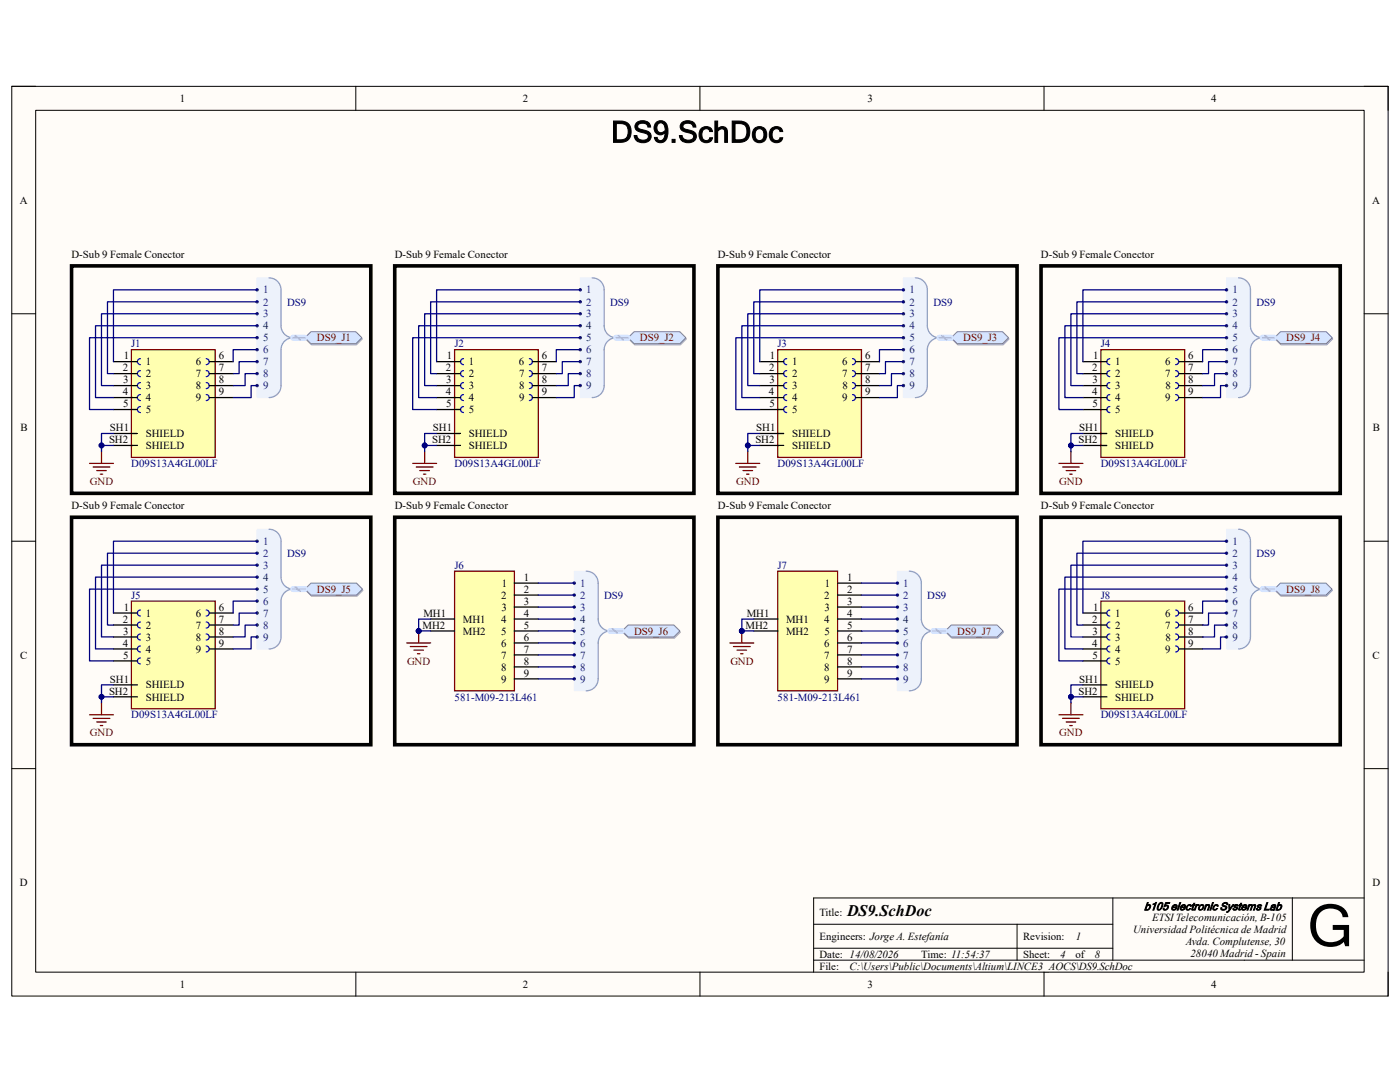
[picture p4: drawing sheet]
<svg xmlns="http://www.w3.org/2000/svg" width="279mm" height="216mm" viewBox="0 0 279 216" stroke-linecap="round" stroke-linejoin="round" font-family="sans-serif">
<path d="M2.3 17.2h274.7v181.6h-274.7z" fill-rule="evenodd" fill="#fffcf8"/>
<path d="M2.3 17.2h274.7v181.6h-274.7z" fill="none" stroke="#000" stroke-width=".2"/>
<path d="M7.1 22h265.1v172h-265.1z" fill-rule="evenodd" fill="#fffcf8"/>
<g fill="none" stroke="#000" stroke-width=".2">
<path d="M2.3 17.2h4.8M71 17.2v4.8M139.7 17.2v4.8M208.4 17.2v4.8M272.2 17.2h4.8v4.8M7.1 22h265.1v172h-265.1zM2.3 62.6h4.8M272.2 62.6h4.8M2.3 108h4.8M272.2 108h4.8M2.3 153.4h4.8M272.2 153.4h4.8"/>
<path d="M222.1 179.2v12.4M257.9 179.2v12.4M272.2 179.2h-109.8v14.8M71 194v4.8M139.7 194v4.8M162.4 184.4h59.7M162.4 191.6h109.8M162.4 189.2h59.7M203 184.4v7.2M208.4 194v4.8M277 194v4.8"/>
</g>
<path d="M26.2 69.8h16.7v21.5h-16.7z" fill-rule="evenodd" fill="#ffffb0"/>
<path d="M26.2 69.8h16.7v21.5h-16.7zM17.9 92.5h4.7M18.6 93.2h3.3M19.3 93.9h1.9M20 94.6h.5M20.3 90.1v2.4" fill="none" stroke="#800000" stroke-width=".25"/>
<path d="M28 78.7a.6 .6 0 0 0-.6 .6 .6 .6 0 0 0 .6 .6M28 76.3a.6 .6 0 0 0-.6 .6 .6 .6 0 0 0 .6 .6M28 74a.6 .6 0 0 0-.6 .6 .6 .6 0 0 0 .6 .5M28 71.6a.6 .6 0 0 0-.6 .6 .6 .6 0 0 0 .6 .6M41.2 71.6a.6 .6 0 0 1 .6 .6 .6 .6 0 0 1-.6 .6M41.2 74a.6 .6 0 0 1 .6 .6 .6 .6 0 0 1-.6 .5M41.2 76.3a.6 .6 0 0 1 .6 .6 .6 .6 0 0 1-.6 .6M41.2 78.7a.6 .6 0 0 1 .6 .6 .6 .6 0 0 1-.6 .6M28 81.1a.6 .6 0 0 0-.6 .6 .6 .6 0 0 0 .6 .6" fill="none" stroke="#00f" stroke-width=".25"/>
<path d="M22.6 72.2h4.8M22.6 74.6h4.8M22.6 76.9h4.8M22.6 79.3h4.8M41.8 72.2h4.7M41.8 74.6h4.7M41.8 76.9h4.7M41.8 79.3h4.7M22.6 81.7h4.8M22.6 86.5h4.8M22.6 88.9h4.8" fill="none" stroke="#000" stroke-width=".25"/>
<path d="M51.3 55.4h2.4l1.2 .3 .9 .9 .3 1.2v7.8l.6 1 1.2 .8-1.2 .8-.6 1v7.7l-.3 1.2-.9 .9-1.2 .3h-2.4z" fill-rule="evenodd" fill="#edf2fb"/>
<path d="M51.3 55.4h2.4l1.2 .3 .9 .9 .3 1.2v7.8l.6 1 1.2 .8-1.2 .8-.6 1v7.7l-.3 1.2-.9 .9-1.2 .3h-2.4z" fill="none" stroke="#edf2fb" stroke-width=".2"/>
<path d="M53.7 55.4a2.39 2.39 0 0 1 2.4 2.4v7.2a2.39 2.39 0 0 0 2.4 2.4 2.39 2.39 0 0 0-2.4 2.4v7.1a2.39 2.39 0 0 1-2.4 2.4" fill="none" stroke="#8f9ec9" stroke-width=".25"/>
<circle cx="51.3" cy="57.8" r=".24" fill="#003a70"/>
<circle cx="51.3" cy="57.8" r=".24" fill="none" stroke="#003a70" stroke-width=".2"/>
<circle cx="51.3" cy="60.2" r=".24" fill="#003a70"/>
<circle cx="51.3" cy="60.2" r=".24" fill="none" stroke="#003a70" stroke-width=".2"/>
<circle cx="51.3" cy="62.6" r=".24" fill="#003a70"/>
<circle cx="51.3" cy="62.6" r=".24" fill="none" stroke="#003a70" stroke-width=".2"/>
<circle cx="51.3" cy="65" r=".24" fill="#003a70"/>
<circle cx="51.3" cy="65" r=".24" fill="none" stroke="#003a70" stroke-width=".2"/>
<circle cx="51.3" cy="67.4" r=".24" fill="#003a70"/>
<circle cx="51.3" cy="67.4" r=".24" fill="none" stroke="#003a70" stroke-width=".2"/>
<circle cx="51.3" cy="69.8" r=".24" fill="#003a70"/>
<circle cx="51.3" cy="69.8" r=".24" fill="none" stroke="#003a70" stroke-width=".2"/>
<circle cx="51.3" cy="72.2" r=".24" fill="#003a70"/>
<circle cx="51.3" cy="72.2" r=".24" fill="none" stroke="#003a70" stroke-width=".2"/>
<circle cx="51.3" cy="74.5" r=".24" fill="#003a70"/>
<circle cx="51.3" cy="74.5" r=".24" fill="none" stroke="#003a70" stroke-width=".2"/>
<circle cx="51.3" cy="76.9" r=".24" fill="#003a70"/>
<circle cx="51.3" cy="76.9" r=".24" fill="none" stroke="#003a70" stroke-width=".2"/>
<path d="M61 67.6l1.2-1.2h8.9l1.2 1.2-1.2 1.2h-8.9z" fill-rule="evenodd" fill="#bac0ca"/>
<path d="M61 67.6l1.2-1.2h8.9l1.2 1.2-1.2 1.2h-8.9z" fill="none" stroke="#a6acb6" stroke-width=".2"/>
<path d="M60.9 67.4l1.2-1.2h8.9l1.2 1.2-1.2 1.2h-8.9z" fill-rule="evenodd" fill="#d5e4ff"/>
<path d="M60.9 67.4l1.2-1.2h8.9l1.2 1.2-1.2 1.2h-8.9z" fill="none" stroke="#71809b" stroke-width=".2"/>
<path d="M14.3 53.1h59.7v45.3h-59.7z" fill="none" stroke="#000" stroke-width=".72"/>
<path d="M90.7 69.8h16.7v21.5h-16.7z" fill-rule="evenodd" fill="#ffffb0"/>
<path d="M90.7 69.8h16.7v21.5h-16.7zM82.4 92.5h4.7M83.1 93.2h3.3M83.8 93.9h1.9M84.5 94.6h.5M84.7 90.1v2.4" fill="none" stroke="#800000" stroke-width=".25"/>
<path d="M92.5 78.7a.6 .6 0 0 0-.6 .6 .6 .6 0 0 0 .6 .6M92.5 76.3a.6 .6 0 0 0-.6 .6 .6 .6 0 0 0 .6 .6M92.5 74a.6 .6 0 0 0-.6 .6 .6 .6 0 0 0 .6 .6M92.5 71.6a.6 .6 0 0 0-.6 .6 .6 .6 0 0 0 .6 .6M105.6 71.6a.6 .6 0 0 1 .6 .6 .6 .6 0 0 1-.6 .6M105.6 74a.6 .6 0 0 1 .6 .6 .6 .6 0 0 1-.6 .6M105.6 76.3a.6 .6 0 0 1 .6 .6 .6 .6 0 0 1-.6 .6M105.6 78.7a.6 .6 0 0 1 .6 .6 .6 .6 0 0 1-.6 .6M92.5 81.1a.6 .6 0 0 0-.6 .6 .6 .6 0 0 0 .6 .6" fill="none" stroke="#00f" stroke-width=".25"/>
<path d="M87.1 72.2h4.8M87.1 74.6h4.8M87.1 76.9h4.8M87.1 79.3h4.8M106.2 72.2h4.8M106.2 74.6h4.8M106.2 76.9h4.8M106.2 79.3h4.8M87.1 81.7h4.8M87.1 86.5h4.8M87.1 88.9h4.8" fill="none" stroke="#000" stroke-width=".25"/>
<path d="M115.8 55.4h2.4l1.2 .3 .9 .9 .3 1.2v7.8l.6 1 1.2 .8-1.2 .8-.6 1v7.7l-.3 1.2-.9 .9-1.2 .3h-2.4z" fill-rule="evenodd" fill="#edf2fb"/>
<path d="M115.8 55.4h2.4l1.2 .3 .9 .9 .3 1.2v7.8l.6 1 1.2 .8-1.2 .8-.6 1v7.7l-.3 1.2-.9 .9-1.2 .3h-2.4z" fill="none" stroke="#edf2fb" stroke-width=".2"/>
<path d="M118.2 55.4a2.39 2.39 0 0 1 2.4 2.4v7.2a2.39 2.39 0 0 0 2.4 2.4 2.39 2.39 0 0 0-2.4 2.4v7.1a2.39 2.39 0 0 1-2.4 2.4" fill="none" stroke="#8f9ec9" stroke-width=".25"/>
<circle cx="115.8" cy="57.8" r=".24" fill="#003a70"/>
<circle cx="115.8" cy="57.8" r=".24" fill="none" stroke="#003a70" stroke-width=".2"/>
<circle cx="115.8" cy="60.2" r=".24" fill="#003a70"/>
<circle cx="115.8" cy="60.2" r=".24" fill="none" stroke="#003a70" stroke-width=".2"/>
<circle cx="115.8" cy="62.6" r=".24" fill="#003a70"/>
<circle cx="115.8" cy="62.6" r=".24" fill="none" stroke="#003a70" stroke-width=".2"/>
<circle cx="115.8" cy="65" r=".24" fill="#003a70"/>
<circle cx="115.8" cy="65" r=".24" fill="none" stroke="#003a70" stroke-width=".2"/>
<circle cx="115.8" cy="67.4" r=".24" fill="#003a70"/>
<circle cx="115.8" cy="67.4" r=".24" fill="none" stroke="#003a70" stroke-width=".2"/>
<circle cx="115.8" cy="69.8" r=".24" fill="#003a70"/>
<circle cx="115.8" cy="69.8" r=".24" fill="none" stroke="#003a70" stroke-width=".2"/>
<circle cx="115.8" cy="72.2" r=".24" fill="#003a70"/>
<circle cx="115.8" cy="72.2" r=".24" fill="none" stroke="#003a70" stroke-width=".2"/>
<circle cx="115.8" cy="74.6" r=".24" fill="#003a70"/>
<circle cx="115.8" cy="74.6" r=".24" fill="none" stroke="#003a70" stroke-width=".2"/>
<circle cx="115.8" cy="76.9" r=".24" fill="#003a70"/>
<circle cx="115.8" cy="76.9" r=".24" fill="none" stroke="#003a70" stroke-width=".2"/>
<path d="M126.7 66.4h9.1l1.2 1.2-1.2 1.2h-9.1l-1.2-1.2z" fill-rule="evenodd" fill="#bac0ca"/>
<path d="M126.7 66.4h9.1l1.2 1.2-1.2 1.2h-9.1l-1.2-1.2z" fill="none" stroke="#a6acb6" stroke-width=".2"/>
<path d="M126.5 66.2h9.2l1.2 1.2-1.2 1.2h-9.2l-1.2-1.2z" fill-rule="evenodd" fill="#d5e4ff"/>
<path d="M126.5 66.2h9.2l1.2 1.2-1.2 1.2h-9.2l-1.2-1.2z" fill="none" stroke="#71809b" stroke-width=".2"/>
<path d="M78.8 53.1h59.7v45.3h-59.7z" fill="none" stroke="#000" stroke-width=".72"/>
<path d="M155.2 69.8h16.7v21.5h-16.7z" fill-rule="evenodd" fill="#ffffb0"/>
<path d="M155.2 69.8h16.7v21.5h-16.7zM146.8 92.5h4.8M147.6 93.2h3.3M148.3 93.9h1.9M149 94.6h.5M149.2 90.1v2.4" fill="none" stroke="#800000" stroke-width=".25"/>
<path d="M157 78.7a.6 .6 0 0 0-.6 .6 .6 .6 0 0 0 .6 .6M157 76.3a.6 .6 0 0 0-.6 .6 .6 .6 0 0 0 .6 .6M157 74a.6 .6 0 0 0-.6 .6 .6 .6 0 0 0 .6 .6M157 71.6a.6 .6 0 0 0-.6 .6 .6 .6 0 0 0 .6 .6M170.1 71.6a.6 .6 0 0 1 .6 .6 .6 .6 0 0 1-.6 .6M170.1 74a.6 .6 0 0 1 .6 .6 .6 .6 0 0 1-.6 .6M170.1 76.3a.6 .6 0 0 1 .6 .6 .6 .6 0 0 1-.6 .6M170.1 78.7a.6 .6 0 0 1 .6 .6 .6 .6 0 0 1-.6 .6M157 81.1a.6 .6 0 0 0-.6 .6 .6 .6 0 0 0 .6 .6" fill="none" stroke="#00f" stroke-width=".25"/>
<path d="M151.6 72.2h4.8M151.6 74.6h4.8M151.6 76.9h4.8M151.6 79.3h4.8M170.7 72.2h4.8M170.7 74.6h4.8M170.7 76.9h4.8M170.7 79.3h4.8M151.6 81.7h4.8M151.6 86.5h4.8M151.6 88.9h4.8" fill="none" stroke="#000" stroke-width=".25"/>
<path d="M180.3 55.4h2.4l1.2 .3 .9 .9 .3 1.2v7.8l.6 1 1.2 .8-1.2 .8-.6 1v7.7l-.3 1.2-.9 .9-1.2 .3h-2.4z" fill-rule="evenodd" fill="#edf2fb"/>
<path d="M180.3 55.4h2.4l1.2 .3 .9 .9 .3 1.2v7.8l.6 1 1.2 .8-1.2 .8-.6 1v7.7l-.3 1.2-.9 .9-1.2 .3h-2.4z" fill="none" stroke="#edf2fb" stroke-width=".2"/>
<path d="M182.7 55.4a2.39 2.39 0 0 1 2.4 2.4v7.2a2.39 2.39 0 0 0 2.4 2.4 2.38 2.38 0 0 0-2.4 2.4v7.1a2.39 2.39 0 0 1-2.4 2.4" fill="none" stroke="#8f9ec9" stroke-width=".25"/>
<circle cx="180.3" cy="57.8" r=".24" fill="#003a70"/>
<circle cx="180.3" cy="57.8" r=".24" fill="none" stroke="#003a70" stroke-width=".2"/>
<circle cx="180.3" cy="60.2" r=".24" fill="#003a70"/>
<circle cx="180.3" cy="60.2" r=".24" fill="none" stroke="#003a70" stroke-width=".2"/>
<circle cx="180.3" cy="62.6" r=".24" fill="#003a70"/>
<circle cx="180.3" cy="62.6" r=".24" fill="none" stroke="#003a70" stroke-width=".2"/>
<circle cx="180.3" cy="65" r=".24" fill="#003a70"/>
<circle cx="180.3" cy="65" r=".24" fill="none" stroke="#003a70" stroke-width=".2"/>
<circle cx="180.3" cy="67.4" r=".24" fill="#003a70"/>
<circle cx="180.3" cy="67.4" r=".24" fill="none" stroke="#003a70" stroke-width=".2"/>
<circle cx="180.3" cy="69.8" r=".24" fill="#003a70"/>
<circle cx="180.3" cy="69.8" r=".24" fill="none" stroke="#003a70" stroke-width=".2"/>
<circle cx="180.3" cy="72.2" r=".24" fill="#003a70"/>
<circle cx="180.3" cy="72.2" r=".24" fill="none" stroke="#003a70" stroke-width=".2"/>
<circle cx="180.3" cy="74.6" r=".24" fill="#003a70"/>
<circle cx="180.3" cy="74.6" r=".24" fill="none" stroke="#003a70" stroke-width=".2"/>
<circle cx="180.3" cy="76.9" r=".24" fill="#003a70"/>
<circle cx="180.3" cy="76.9" r=".24" fill="none" stroke="#003a70" stroke-width=".2"/>
<path d="M191.2 66.4h9l1.2 1.2-1.2 1.2h-9l-1.2-1.2z" fill-rule="evenodd" fill="#bac0ca"/>
<path d="M191.2 66.4h9l1.2 1.2-1.2 1.2h-9l-1.2-1.2z" fill="none" stroke="#a6acb6" stroke-width=".2"/>
<path d="M191 66.2h9.1l1.2 1.2-1.2 1.2h-9.1l-1.2-1.2z" fill-rule="evenodd" fill="#d5e4ff"/>
<path d="M191 66.2h9.1l1.2 1.2-1.2 1.2h-9.1l-1.2-1.2z" fill="none" stroke="#71809b" stroke-width=".2"/>
<path d="M143.3 53.1h59.7v45.3h-59.7z" fill="none" stroke="#000" stroke-width=".72"/>
<path d="M219.7 69.8h16.7v21.5h-16.7z" fill-rule="evenodd" fill="#ffffb0"/>
<path d="M219.7 69.8h16.7v21.5h-16.7zM211.3 92.5h4.8M212.1 93.2h3.3M212.8 93.9h1.9M213.5 94.6h.5M213.7 90.1v2.4" fill="none" stroke="#800000" stroke-width=".25"/>
<path d="M221.5 78.7a.59 .59 0 0 0-.6 .6 .59 .59 0 0 0 .6 .6M221.5 76.3a.6 .6 0 0 0-.6 .6 .6 .6 0 0 0 .6 .6M221.5 74a.6 .6 0 0 0-.6 .6 .6 .6 0 0 0 .6 .6M221.5 71.6a.59 .59 0 0 0-.6 .6 .59 .59 0 0 0 .6 .6M234.6 71.6a.6 .6 0 0 1 .6 .6 .6 .6 0 0 1-.6 .6M234.6 74a.6 .6 0 0 1 .6 .6 .6 .6 0 0 1-.6 .6M234.6 76.4a.6 .6 0 0 1 .6 .5 .6 .6 0 0 1-.6 .6M234.6 78.7a.6 .6 0 0 1 .6 .6 .6 .6 0 0 1-.6 .6M221.5 81.1a.6 .6 0 0 0-.6 .6 .6 .6 0 0 0 .6 .6" fill="none" stroke="#00f" stroke-width=".25"/>
<path d="M216.1 72.2h4.8M216.1 74.6h4.8M216.1 76.9h4.8M216.1 79.3h4.8M235.2 72.2h4.8M235.2 74.6h4.8M235.2 76.9h4.8M235.2 79.3h4.8M216.1 81.7h4.8M216.1 86.5h4.8M216.1 88.9h4.8" fill="none" stroke="#000" stroke-width=".25"/>
<path d="M244.8 55.4h2.4l1.2 .3 .9 .9 .3 1.2v7.8l.6 1 1.2 .8-1.2 .8-.6 1v7.7l-.3 1.2-.9 .9-1.2 .3h-2.4z" fill-rule="evenodd" fill="#edf2fb"/>
<path d="M244.8 55.4h2.4l1.2 .3 .9 .9 .3 1.2v7.8l.6 1 1.2 .8-1.2 .8-.6 1v7.7l-.3 1.2-.9 .9-1.2 .3h-2.4z" fill="none" stroke="#edf2fb" stroke-width=".2"/>
<path d="M247.2 55.4a2.39 2.39 0 0 1 2.4 2.4v7.2a2.39 2.39 0 0 0 2.3 2.4 2.39 2.39 0 0 0-2.3 2.4v7.1a2.39 2.39 0 0 1-2.4 2.4" fill="none" stroke="#8f9ec9" stroke-width=".25"/>
<circle cx="244.8" cy="57.8" r=".24" fill="#003a70"/>
<circle cx="244.8" cy="57.8" r=".24" fill="none" stroke="#003a70" stroke-width=".2"/>
<circle cx="244.8" cy="60.2" r=".24" fill="#003a70"/>
<circle cx="244.8" cy="60.2" r=".24" fill="none" stroke="#003a70" stroke-width=".2"/>
<circle cx="244.8" cy="62.6" r=".24" fill="#003a70"/>
<circle cx="244.8" cy="62.6" r=".24" fill="none" stroke="#003a70" stroke-width=".2"/>
<circle cx="244.8" cy="65" r=".24" fill="#003a70"/>
<circle cx="244.8" cy="65" r=".24" fill="none" stroke="#003a70" stroke-width=".2"/>
<circle cx="244.8" cy="67.4" r=".24" fill="#003a70"/>
<circle cx="244.8" cy="67.4" r=".24" fill="none" stroke="#003a70" stroke-width=".2"/>
<circle cx="244.8" cy="69.8" r=".24" fill="#003a70"/>
<circle cx="244.8" cy="69.8" r=".24" fill="none" stroke="#003a70" stroke-width=".2"/>
<circle cx="244.8" cy="72.2" r=".24" fill="#003a70"/>
<circle cx="244.8" cy="72.2" r=".24" fill="none" stroke="#003a70" stroke-width=".2"/>
<circle cx="244.8" cy="74.6" r=".24" fill="#003a70"/>
<circle cx="244.8" cy="74.6" r=".24" fill="none" stroke="#003a70" stroke-width=".2"/>
<circle cx="244.8" cy="76.9" r=".24" fill="#003a70"/>
<circle cx="244.8" cy="76.9" r=".24" fill="none" stroke="#003a70" stroke-width=".2"/>
<path d="M254.5 67.6l1.2-1.2h9.1l1.2 1.2-1.2 1.2h-9.1z" fill-rule="evenodd" fill="#bac0ca"/>
<path d="M254.5 67.6l1.2-1.2h9.1l1.2 1.2-1.2 1.2h-9.1z" fill="none" stroke="#a6acb6" stroke-width=".2"/>
<path d="M255.5 66.2h9.2l1.2 1.2-1.2 1.2h-9.2l-1.2-1.2z" fill-rule="evenodd" fill="#d5e4ff"/>
<path d="M255.5 66.2h9.2l1.2 1.2-1.2 1.2h-9.2l-1.2-1.2z" fill="none" stroke="#71809b" stroke-width=".2"/>
<path d="M207.8 53.1h59.7v45.3h-59.7z" fill="none" stroke="#000" stroke-width=".72"/>
<path d="M26.2 119.9h16.7v21.5h-16.7z" fill-rule="evenodd" fill="#ffffb0"/>
<path d="M26.2 119.9h16.7v21.5h-16.7zM17.9 142.6h4.7M18.6 143.3h3.3M19.3 144.1h1.9M20 144.8h.5M20.3 140.2v2.4" fill="none" stroke="#800000" stroke-width=".25"/>
<path d="M28 131.3a.6 .6 0 0 0-.6 .6 .6 .6 0 0 0 .6 .6M28 128.9a.6 .6 0 0 0-.6 .6 .6 .6 0 0 0 .6 .6M28 126.5a.6 .6 0 0 0-.6 .6 .6 .6 0 0 0 .6 .6M28 124.1a.6 .6 0 0 0-.6 .6 .6 .6 0 0 0 .6 .6M28 121.7a.6 .6 0 0 0-.6 .6 .6 .6 0 0 0 .6 .6M41.2 121.7a.6 .6 0 0 1 .6 .6 .6 .6 0 0 1-.6 .6M41.2 124.1a.6 .6 0 0 1 .6 .6 .6 .6 0 0 1-.6 .6M41.2 126.5a.6 .6 0 0 1 .6 .6 .6 .6 0 0 1-.6 .6M41.2 128.9a.6 .6 0 0 1 .6 .6 .6 .6 0 0 1-.6 .6" fill="none" stroke="#00f" stroke-width=".25"/>
<path d="M22.6 122.3h4.8M22.6 124.7h4.8M22.6 127.1h4.8M22.6 129.5h4.8M22.6 131.9h4.8M22.6 136.7h4.8M22.6 139h4.8M41.8 122.3h4.7M41.8 124.7h4.7M41.8 127.1h4.7M41.8 129.5h4.7" fill="none" stroke="#000" stroke-width=".25"/>
<path d="M51.3 105.6h2.4l1.2 .3 .9 .9 .3 1.2v7.8l.6 1 1.2 .7-1.2 .8-.6 1v7.8l-.3 1.2-.9 .9-1.2 .3h-2.4z" fill-rule="evenodd" fill="#edf2fb"/>
<path d="M51.3 105.6h2.4l1.2 .3 .9 .9 .3 1.2v7.8l.6 1 1.2 .7-1.2 .8-.6 1v7.8l-.3 1.2-.9 .9-1.2 .3h-2.4z" fill="none" stroke="#edf2fb" stroke-width=".2"/>
<path d="M53.7 105.6a2.39 2.39 0 0 1 2.4 2.4v7.2a2.39 2.39 0 0 0 2.4 2.3 2.39 2.39 0 0 0-2.4 2.4v7.2a2.4 2.4 0 0 1-2.4 2.4" fill="none" stroke="#8f9ec9" stroke-width=".25"/>
<circle cx="51.3" cy="108" r=".24" fill="#003a70"/>
<circle cx="51.3" cy="108" r=".24" fill="none" stroke="#003a70" stroke-width=".2"/>
<circle cx="51.3" cy="110.4" r=".24" fill="#003a70"/>
<circle cx="51.3" cy="110.4" r=".24" fill="none" stroke="#003a70" stroke-width=".2"/>
<circle cx="51.3" cy="112.8" r=".24" fill="#003a70"/>
<circle cx="51.3" cy="112.8" r=".24" fill="none" stroke="#003a70" stroke-width=".2"/>
<circle cx="51.3" cy="115.2" r=".24" fill="#003a70"/>
<circle cx="51.3" cy="115.2" r=".24" fill="none" stroke="#003a70" stroke-width=".2"/>
<circle cx="51.3" cy="117.5" r=".24" fill="#003a70"/>
<circle cx="51.3" cy="117.5" r=".24" fill="none" stroke="#003a70" stroke-width=".2"/>
<circle cx="51.3" cy="119.9" r=".24" fill="#003a70"/>
<circle cx="51.3" cy="119.9" r=".24" fill="none" stroke="#003a70" stroke-width=".2"/>
<circle cx="51.3" cy="122.3" r=".24" fill="#003a70"/>
<circle cx="51.3" cy="122.3" r=".24" fill="none" stroke="#003a70" stroke-width=".2"/>
<circle cx="51.3" cy="124.7" r=".24" fill="#003a70"/>
<circle cx="51.3" cy="124.7" r=".24" fill="none" stroke="#003a70" stroke-width=".2"/>
<circle cx="51.3" cy="127.1" r=".24" fill="#003a70"/>
<circle cx="51.3" cy="127.1" r=".24" fill="none" stroke="#003a70" stroke-width=".2"/>
<path d="M61 117.8l1.2-1.2h9.1l1.1 1.2-1.1 1.2h-9.1z" fill-rule="evenodd" fill="#bac0ca"/>
<path d="M61 117.8l1.2-1.2h9.1l1.1 1.2-1.1 1.2h-9.1z" fill="none" stroke="#a6acb6" stroke-width=".2"/>
<path d="M60.9 117.5l1.2-1.1h9l1.2 1.1-1.2 1.2h-9z" fill-rule="evenodd" fill="#d5e4ff"/>
<path d="M60.9 117.5l1.2-1.1h9l1.2 1.1-1.2 1.2h-9z" fill="none" stroke="#71809b" stroke-width=".2"/>
<path d="M14.3 103.2h59.7v45.4h-59.7z" fill="none" stroke="#000" stroke-width=".72"/>
<path d="M219.7 119.9h16.7v21.5h-16.7z" fill-rule="evenodd" fill="#ffffb0"/>
<path d="M219.7 119.9h16.7v21.5h-16.7zM211.3 142.6h4.8M212.1 143.3h3.3M212.8 144.1h1.9M213.5 144.8h.5M213.7 140.2v2.4" fill="none" stroke="#800000" stroke-width=".25"/>
<path d="M221.5 131.3a.6 .6 0 0 0-.6 .6 .6 .6 0 0 0 .6 .6M221.5 128.9a.6 .6 0 0 0-.6 .6 .6 .6 0 0 0 .6 .6M221.5 126.5a.6 .6 0 0 0-.6 .6 .6 .6 0 0 0 .6 .6M221.5 124.1a.6 .6 0 0 0-.6 .6 .6 .6 0 0 0 .6 .6M221.5 121.7a.6 .6 0 0 0-.6 .6 .6 .6 0 0 0 .6 .6M234.6 121.7a.6 .6 0 0 1 .6 .6 .6 .6 0 0 1-.6 .6M234.6 124.1a.6 .6 0 0 1 .6 .6 .6 .6 0 0 1-.6 .6M234.6 126.5a.6 .6 0 0 1 .6 .6 .6 .6 0 0 1-.6 .6M234.6 128.9a.6 .6 0 0 1 .6 .6 .6 .6 0 0 1-.6 .6" fill="none" stroke="#00f" stroke-width=".25"/>
<path d="M216.1 122.3h4.8M216.1 124.7h4.8M216.1 127.1h4.8M216.1 129.5h4.8M216.1 131.9h4.8M216.1 136.7h4.8M216.1 139h4.8M235.2 122.3h4.8M235.2 124.7h4.8M235.2 127.1h4.8M235.2 129.5h4.8" fill="none" stroke="#000" stroke-width=".25"/>
<path d="M244.8 105.6h2.4l1.2 .3 .9 .9 .3 1.2v7.8l.6 1 1.2 .8-1.2 .8-.6 .9v7.8l-.3 1.2-.9 .9-1.2 .3h-2.4z" fill-rule="evenodd" fill="#edf2fb"/>
<path d="M244.8 105.6h2.4l1.2 .3 .9 .9 .3 1.2v7.8l.6 1 1.2 .8-1.2 .8-.6 .9v7.8l-.3 1.2-.9 .9-1.2 .3h-2.4z" fill="none" stroke="#edf2fb" stroke-width=".2"/>
<path d="M247.2 105.6a2.38 2.38 0 0 1 2.4 2.4v7.2a2.39 2.39 0 0 0 2.3 2.3 2.39 2.39 0 0 0-2.3 2.4v7.2a2.38 2.38 0 0 1-2.4 2.4" fill="none" stroke="#8f9ec9" stroke-width=".25"/>
<circle cx="244.8" cy="108" r=".24" fill="#003a70"/>
<circle cx="244.8" cy="108" r=".24" fill="none" stroke="#003a70" stroke-width=".2"/>
<circle cx="244.8" cy="110.4" r=".24" fill="#003a70"/>
<circle cx="244.8" cy="110.4" r=".24" fill="none" stroke="#003a70" stroke-width=".2"/>
<circle cx="244.8" cy="112.8" r=".24" fill="#003a70"/>
<circle cx="244.8" cy="112.8" r=".24" fill="none" stroke="#003a70" stroke-width=".2"/>
<circle cx="244.8" cy="115.2" r=".24" fill="#003a70"/>
<circle cx="244.8" cy="115.2" r=".24" fill="none" stroke="#003a70" stroke-width=".2"/>
<circle cx="244.8" cy="117.5" r=".24" fill="#003a70"/>
<circle cx="244.8" cy="117.5" r=".24" fill="none" stroke="#003a70" stroke-width=".2"/>
<circle cx="244.8" cy="119.9" r=".24" fill="#003a70"/>
<circle cx="244.8" cy="119.9" r=".24" fill="none" stroke="#003a70" stroke-width=".2"/>
<circle cx="244.8" cy="122.3" r=".24" fill="#003a70"/>
<circle cx="244.8" cy="122.3" r=".24" fill="none" stroke="#003a70" stroke-width=".2"/>
<circle cx="244.8" cy="124.7" r=".24" fill="#003a70"/>
<circle cx="244.8" cy="124.7" r=".24" fill="none" stroke="#003a70" stroke-width=".2"/>
<circle cx="244.8" cy="127.1" r=".24" fill="#003a70"/>
<circle cx="244.8" cy="127.1" r=".24" fill="none" stroke="#003a70" stroke-width=".2"/>
<path d="M254.5 117.8l1.2-1.2h9l1.2 1.2-1.2 1.2h-9z" fill-rule="evenodd" fill="#bac0ca"/>
<path d="M254.5 117.8l1.2-1.2h9l1.2 1.2-1.2 1.2h-9z" fill="none" stroke="#a6acb6" stroke-width=".2"/>
<path d="M255.5 116.4h9.1l1.2 1.1-1.2 1.2h-9.1l-1.2-1.2z" fill-rule="evenodd" fill="#d5e4ff"/>
<path d="M255.5 116.4h9.1l1.2 1.1-1.2 1.2h-9.1l-1.2-1.2z" fill="none" stroke="#71809b" stroke-width=".2"/>
<path d="M207.8 103.2h59.7v45.4h-59.7z" fill="none" stroke="#000" stroke-width=".72"/>
<path d="M114.6 114h2.4l1.2 .3 .9 .9 .3 1.2v7.7l.6 1 1.2 .8-1.2 .8-.6 1v7.8l-.3 1.2-.9 .9-1.2 .3h-2.4z" fill-rule="evenodd" fill="#edf2fb"/>
<path d="M114.6 114h2.4l1.2 .3 .9 .9 .3 1.2v7.7l.6 1 1.2 .8-1.2 .8-.6 1v7.8l-.3 1.2-.9 .9-1.2 .3h-2.4z" fill="none" stroke="#edf2fb" stroke-width=".2"/>
<path d="M117 114a2.39 2.39 0 0 1 2.4 2.4v7.1a2.39 2.39 0 0 0 2.4 2.4 2.39 2.39 0 0 0-2.4 2.4v7.2a2.39 2.39 0 0 1-2.4 2.3" fill="none" stroke="#8f9ec9" stroke-width=".25"/>
<circle cx="114.6" cy="116.4" r=".24" fill="#003a70"/>
<circle cx="114.6" cy="116.4" r=".24" fill="none" stroke="#003a70" stroke-width=".2"/>
<circle cx="114.6" cy="118.7" r=".24" fill="#003a70"/>
<circle cx="114.6" cy="118.7" r=".24" fill="none" stroke="#003a70" stroke-width=".2"/>
<circle cx="114.6" cy="121.1" r=".24" fill="#003a70"/>
<circle cx="114.6" cy="121.1" r=".24" fill="none" stroke="#003a70" stroke-width=".2"/>
<circle cx="114.6" cy="123.5" r=".24" fill="#003a70"/>
<circle cx="114.6" cy="123.5" r=".24" fill="none" stroke="#003a70" stroke-width=".2"/>
<circle cx="114.6" cy="125.9" r=".24" fill="#003a70"/>
<circle cx="114.6" cy="125.9" r=".24" fill="none" stroke="#003a70" stroke-width=".2"/>
<circle cx="114.6" cy="128.3" r=".24" fill="#003a70"/>
<circle cx="114.6" cy="128.3" r=".24" fill="none" stroke="#003a70" stroke-width=".2"/>
<circle cx="114.6" cy="130.7" r=".24" fill="#003a70"/>
<circle cx="114.6" cy="130.7" r=".24" fill="none" stroke="#003a70" stroke-width=".2"/>
<circle cx="114.6" cy="133.1" r=".24" fill="#003a70"/>
<circle cx="114.6" cy="133.1" r=".24" fill="none" stroke="#003a70" stroke-width=".2"/>
<circle cx="114.6" cy="135.5" r=".24" fill="#003a70"/>
<circle cx="114.6" cy="135.5" r=".24" fill="none" stroke="#003a70" stroke-width=".2"/>
<path d="M124.3 126.1l1.2-1.1h9.1l1.2 1.1-1.2 1.2h-9.1z" fill-rule="evenodd" fill="#bac0ca"/>
<path d="M124.3 126.1l1.2-1.1h9.1l1.2 1.1-1.2 1.2h-9.1z" fill="none" stroke="#a6acb6" stroke-width=".2"/>
<path d="M124.2 125.9l1.1-1.2h9.2l1.2 1.2-1.2 1.2h-9.2z" fill-rule="evenodd" fill="#d5e4ff"/>
<path d="M124.2 125.9l1.1-1.2h9.2l1.2 1.2-1.2 1.2h-9.2z" fill="none" stroke="#71809b" stroke-width=".2"/>
<path d="M78.8 103.2h59.7v45.4h-59.7z" fill="none" stroke="#000" stroke-width=".72"/>
<path d="M90.7 114h12v23.8h-12z" fill-rule="evenodd" fill="#ffffb0"/>
<path d="M90.7 114h12v23.8h-12zM81.2 128.3h4.7M81.9 129h3.3M82.6 129.7h1.9M83.3 130.4h.5M83.6 125.9v2.4" fill="none" stroke="#800000" stroke-width=".25"/>
<path d="M102.7 116.4h4.7M102.7 118.7h4.7M85.9 123.5h4.8M85.9 125.9h4.8M102.7 121.1h4.7M102.7 123.5h4.7M102.7 125.9h4.7M102.7 128.3h4.7M102.7 130.7h4.7M102.7 133.1h4.7M102.7 135.5h4.7" fill="none" stroke="#000" stroke-width=".25"/>
<circle cx="83.6" cy="125.9" r=".48" fill="#000080"/>
<circle cx="83.6" cy="125.9" r=".48" fill="none" stroke="#000080" stroke-width=".2"/>
<path d="M51.3 57.8h-28.7v14.4M51.3 76.9h-1.2v2.4h-3.6M51.3 74.6h-2.4v2.3h-2.4M51.3 72.2h-3.6v2.4h-1.2M51.3 69.8h-4.8v2.4M51.3 67.4h-33.4v14.3h4.7M51.3 65h-32.2v14.3h3.5M51.3 62.6h-31v14.3h2.3M51.3 60.2h-29.9v14.4h1.2M22.6 86.5h-2.3v3.6" fill="none" stroke="#000080" stroke-width=".25"/>
<circle cx="20.3" cy="88.9" r=".48" fill="#000080"/>
<circle cx="20.3" cy="88.9" r=".48" fill="none" stroke="#000080" stroke-width=".2"/>
<path d="M20.3 88.9h2.3" fill="none" stroke="#000080" stroke-width=".25"/>
<circle cx="20.3" cy="88.9" r=".48" fill="#000080"/>
<circle cx="20.3" cy="88.9" r=".48" fill="none" stroke="#000080" stroke-width=".2"/>
<path d="M115.8 57.8h-28.7v14.4M115.8 76.9h-1.2v2.4h-3.6M115.8 74.6h-2.4v2.3h-2.4M115.8 72.2h-3.6v2.4h-1.2M115.8 69.8h-4.8v2.4M115.8 67.4h-33.4v14.3h4.7M115.8 65h-32.2v14.3h3.5M115.8 62.6h-31.1v14.3h2.4M115.8 60.2h-29.9v14.4h1.2M87.1 86.5h-2.4v3.6" fill="none" stroke="#000080" stroke-width=".25"/>
<circle cx="84.7" cy="88.9" r=".48" fill="#000080"/>
<circle cx="84.7" cy="88.9" r=".48" fill="none" stroke="#000080" stroke-width=".2"/>
<path d="M84.7 88.9h2.4" fill="none" stroke="#000080" stroke-width=".25"/>
<circle cx="84.7" cy="88.9" r=".48" fill="#000080"/>
<circle cx="84.7" cy="88.9" r=".48" fill="none" stroke="#000080" stroke-width=".2"/>
<path d="M180.3 57.8h-28.7v14.4M180.3 76.9h-1.2v2.4h-3.6M180.3 74.6h-2.4v2.3h-2.4M180.3 72.2h-3.6v2.4h-1.2M180.3 69.8h-4.8v2.4M180.3 67.4h-33.4v14.3h4.7M180.3 65h-32.2v14.3h3.5M180.3 62.6h-31.1v14.3h2.4M180.3 60.2h-29.9v14.4h1.2M151.6 86.5h-2.4v3.6" fill="none" stroke="#000080" stroke-width=".25"/>
<circle cx="149.2" cy="88.9" r=".48" fill="#000080"/>
<circle cx="149.2" cy="88.9" r=".48" fill="none" stroke="#000080" stroke-width=".2"/>
<path d="M149.2 88.9h2.4" fill="none" stroke="#000080" stroke-width=".25"/>
<circle cx="149.2" cy="88.9" r=".48" fill="#000080"/>
<circle cx="149.2" cy="88.9" r=".48" fill="none" stroke="#000080" stroke-width=".2"/>
<path d="M244.8 57.8h-28.7v14.4M244.8 76.9h-1.2v2.4h-3.6M244.8 74.6h-2.4v2.3h-2.4M244.8 72.2h-3.6v2.4h-1.2M244.8 69.8h-4.8v2.4M244.8 67.4h-33.5v14.3h4.8M244.8 65h-32.3v14.3h3.6M244.8 62.6h-31.1v14.3h2.4M244.8 60.2h-29.9v14.4h1.2M216.1 86.5h-2.4v3.6" fill="none" stroke="#000080" stroke-width=".25"/>
<circle cx="213.7" cy="88.9" r=".48" fill="#000080"/>
<circle cx="213.7" cy="88.9" r=".48" fill="none" stroke="#000080" stroke-width=".2"/>
<path d="M213.7 88.9h2.4" fill="none" stroke="#000080" stroke-width=".25"/>
<circle cx="213.7" cy="88.9" r=".48" fill="#000080"/>
<circle cx="213.7" cy="88.9" r=".48" fill="none" stroke="#000080" stroke-width=".2"/>
<path d="M51.3 119.9h-4.8v2.4M51.3 117.5h-33.4v14.4h4.7M51.3 115.2h-32.2v14.3h3.5M51.3 112.8h-31v14.3h2.3M51.3 110.4h-29.8v14.3h1.1M51.3 108h-28.7v14.3M22.6 136.7h-2.3v3.5M51.3 127.1h-1.2v2.4h-3.6M51.3 124.7h-2.4v2.4h-2.4M51.3 122.3h-3.6v2.4h-1.2" fill="none" stroke="#000080" stroke-width=".25"/>
<circle cx="20.3" cy="139" r=".48" fill="#000080"/>
<circle cx="20.3" cy="139" r=".48" fill="none" stroke="#000080" stroke-width=".2"/>
<path d="M20.3 139h2.3" fill="none" stroke="#000080" stroke-width=".25"/>
<circle cx="20.3" cy="139" r=".48" fill="#000080"/>
<circle cx="20.3" cy="139" r=".48" fill="none" stroke="#000080" stroke-width=".2"/>
<path d="M244.8 119.9h-4.8v2.4M244.8 117.5h-33.5v14.4h4.8M244.8 115.2h-32.3v14.3h3.6M244.8 112.8h-31.1v14.3h2.4M244.8 110.4h-29.9v14.3h1.2M244.8 108h-28.7v14.3M216.1 136.7h-2.4v3.5M244.8 127.1h-1.2v2.4h-3.6M244.8 124.7h-2.4v2.4h-2.4M244.8 122.3h-3.6v2.4h-1.2" fill="none" stroke="#000080" stroke-width=".25"/>
<circle cx="213.7" cy="139" r=".48" fill="#000080"/>
<circle cx="213.7" cy="139" r=".48" fill="none" stroke="#000080" stroke-width=".2"/>
<path d="M213.7 139h2.4" fill="none" stroke="#000080" stroke-width=".25"/>
<circle cx="213.7" cy="139" r=".48" fill="#000080"/>
<circle cx="213.7" cy="139" r=".48" fill="none" stroke="#000080" stroke-width=".2"/>
<path d="M107.4 116.4h7.2M107.4 118.7h7.2M83.6 125.9h2.3M107.4 121.1h7.2M107.4 123.5h7.2M107.4 125.9h7.2M107.4 128.3h7.2M107.4 130.7h7.2M107.4 133.1h7.2M107.4 135.5h7.2" fill="none" stroke="#000080" stroke-width=".25"/>
<circle cx="83.6" cy="125.9" r=".48" fill="#000080"/>
<circle cx="83.6" cy="125.9" r=".48" fill="none" stroke="#000080" stroke-width=".2"/>
<path d="M85.9 123.5h-2.3v2.4" fill="none" stroke="#000080" stroke-width=".25"/>
<circle cx="83.6" cy="125.9" r=".48" fill="#000080"/>
<circle cx="83.6" cy="125.9" r=".48" fill="none" stroke="#000080" stroke-width=".2"/>
<path d="M58.5 67.4h2.4M123 67.4h2.3M187.5 67.4h2.3M251.9 67.4h2.4M58.5 117.5h2.4M251.9 117.5h2.4M121.8 125.9h2.4" fill="none" stroke="#cbdaff" stroke-width="1.2"/>
<path d="M58.9 67l1 .8M123.4 67l1 .8M187.9 67l1 .8M252.4 67l1 .8M58.9 117.1l1 .9M252.4 117.1l1 .9M122.2 125.5l1 .8" fill="none" stroke="#adbce7" stroke-width=".34"/>
<path d="M58.5 67.4h2.4M123 67.4h2.3M187.5 67.4h2.3M251.9 67.4h2.4M58.5 117.5h2.4M251.9 117.5h2.4M121.8 125.9h2.4" fill="none" stroke="#adbce7" stroke-width=".25"/>
<path d="M179.1 114h2.4l1.2 .3 .9 .9 .3 1.2v7.7l.6 1 1.2 .8-1.2 .8-.6 1v7.8l-.3 1.2-.9 .9-1.2 .3h-2.4z" fill-rule="evenodd" fill="#edf2fb"/>
<path d="M179.1 114h2.4l1.2 .3 .9 .9 .3 1.2v7.7l.6 1 1.2 .8-1.2 .8-.6 1v7.8l-.3 1.2-.9 .9-1.2 .3h-2.4z" fill="none" stroke="#edf2fb" stroke-width=".2"/>
<path d="M181.5 114a2.39 2.39 0 0 1 2.4 2.4v7.1a2.39 2.39 0 0 0 2.4 2.4 2.39 2.39 0 0 0-2.4 2.4v7.2a2.39 2.39 0 0 1-2.4 2.3" fill="none" stroke="#8f9ec9" stroke-width=".25"/>
<circle cx="179.1" cy="116.4" r=".24" fill="#003a70"/>
<circle cx="179.1" cy="116.4" r=".24" fill="none" stroke="#003a70" stroke-width=".2"/>
<circle cx="179.1" cy="118.7" r=".24" fill="#003a70"/>
<circle cx="179.1" cy="118.7" r=".24" fill="none" stroke="#003a70" stroke-width=".2"/>
<circle cx="179.1" cy="121.1" r=".24" fill="#003a70"/>
<circle cx="179.1" cy="121.1" r=".24" fill="none" stroke="#003a70" stroke-width=".2"/>
<circle cx="179.1" cy="123.5" r=".24" fill="#003a70"/>
<circle cx="179.1" cy="123.5" r=".24" fill="none" stroke="#003a70" stroke-width=".2"/>
<circle cx="179.1" cy="125.9" r=".24" fill="#003a70"/>
<circle cx="179.1" cy="125.9" r=".24" fill="none" stroke="#003a70" stroke-width=".2"/>
<circle cx="179.1" cy="128.3" r=".24" fill="#003a70"/>
<circle cx="179.1" cy="128.3" r=".24" fill="none" stroke="#003a70" stroke-width=".2"/>
<circle cx="179.1" cy="130.7" r=".24" fill="#003a70"/>
<circle cx="179.1" cy="130.7" r=".24" fill="none" stroke="#003a70" stroke-width=".2"/>
<circle cx="179.1" cy="133.1" r=".24" fill="#003a70"/>
<circle cx="179.1" cy="133.1" r=".24" fill="none" stroke="#003a70" stroke-width=".2"/>
<circle cx="179.1" cy="135.5" r=".24" fill="#003a70"/>
<circle cx="179.1" cy="135.5" r=".24" fill="none" stroke="#003a70" stroke-width=".2"/>
<path d="M190 125h9.1l1.2 1.2-1.2 1.1h-9.1l-1.2-1.1z" fill-rule="evenodd" fill="#bac0ca"/>
<path d="M190 125h9.1l1.2 1.2-1.2 1.1h-9.1l-1.2-1.1z" fill="none" stroke="#a6acb6" stroke-width=".2"/>
<path d="M188.6 125.9l1.2-1.2h9.2l1.2 1.2-1.2 1.2h-9.2z" fill-rule="evenodd" fill="#d5e4ff"/>
<path d="M188.6 125.9l1.2-1.2h9.2l1.2 1.2-1.2 1.2h-9.2z" fill="none" stroke="#71809b" stroke-width=".2"/>
<path d="M143.3 103.2h59.7v45.4h-59.7z" fill="none" stroke="#000" stroke-width=".72"/>
<path d="M155.2 114h12v23.8h-12z" fill-rule="evenodd" fill="#ffffb0"/>
<path d="M155.2 114h12v23.8h-12zM145.7 128.3h4.7M146.4 129h3.3M147.1 129.7h1.9M147.8 130.4h.5M148 125.9v2.4" fill="none" stroke="#800000" stroke-width=".25"/>
<path d="M167.2 116.4h4.7M167.2 118.7h4.7M150.4 123.5h4.8M150.4 125.9h4.8M167.2 121.1h4.7M167.2 123.5h4.7M167.2 125.9h4.7M167.2 128.3h4.7M167.2 130.7h4.7M167.2 133.1h4.7M167.2 135.5h4.7" fill="none" stroke="#000" stroke-width=".25"/>
<circle cx="148" cy="125.9" r=".48" fill="#000080"/>
<circle cx="148" cy="125.9" r=".48" fill="none" stroke="#000080" stroke-width=".2"/>
<path d="M171.9 116.4h7.2M171.9 118.7h7.2M148 125.9h2.4M171.9 121.1h7.2M171.9 123.5h7.2M171.9 125.9h7.2M171.9 128.3h7.2M171.9 130.7h7.2M171.9 133.1h7.2M171.9 135.5h7.2" fill="none" stroke="#000080" stroke-width=".25"/>
<circle cx="148" cy="125.9" r=".48" fill="#000080"/>
<circle cx="148" cy="125.9" r=".48" fill="none" stroke="#000080" stroke-width=".2"/>
<path d="M150.4 123.5h-2.4v2.4" fill="none" stroke="#000080" stroke-width=".25"/>
<circle cx="148" cy="125.9" r=".48" fill="#000080"/>
<circle cx="148" cy="125.9" r=".48" fill="none" stroke="#000080" stroke-width=".2"/>
<path d="M186.3 125.9h2.3" fill="none" stroke="#cbdaff" stroke-width="1.2"/>
<path d="M186.7 125.5l1 .8" fill="none" stroke="#adbce7" stroke-width=".34"/>
<path d="M186.3 125.9h2.3" fill="none" stroke="#adbce7" stroke-width=".25"/>
<text font-size="11.6" x="260.9" y="188.8">G</text>
<text font-size="5.9" x="122" y="28.4">DS9.SchDoc</text>
<text font-size="3.2" x="169" y="182.8">DS9.SchDoc</text>
<g font-size="2.2">
<text x="35.9" y="20.4">1</text>
<text x="104.4" y="20.4">2</text>
<text x="173.1" y="20.4">3</text>
<text x="241.7" y="20.4">4</text>
<text x="3.9" y="40.6">A</text>
<text x="273.9" y="40.6">A</text>
<text x="14.3" y="51.4">D-Sub 9 Female Conector</text>
<text x="78.8" y="51.4">D-Sub 9 Female Conector</text>
<text x="143.3" y="51.4">D-Sub 9 Female Conector</text>
<text x="207.7" y="51.4">D-Sub 9 Female Conector</text>
<text x="24.7" y="71.7">1</text>
<text x="43.6" y="71.7">6</text>
<text x="89.2" y="71.7">1</text>
<text x="108.2" y="71.7">6</text>
<text x="153.7" y="71.7">1</text>
<text x="172.6" y="71.7">6</text>
<text x="218.1" y="71.7">1</text>
<text x="237.1" y="71.7">6</text>
<text x="24.5" y="74.1">2</text>
<text x="24.6" y="76.5">3</text>
<text x="29.1" y="72.9">1</text>
<text x="29.1" y="75.3">2</text>
<text x="29.1" y="77.7">3</text>
<text x="39.1" y="72.9">6</text>
<text x="39.1" y="75.3">7</text>
<text x="39.1" y="77.7">8</text>
<text x="43.6" y="74.1">7</text>
<text x="43.6" y="76.5">8</text>
<text x="89" y="74.1">2</text>
<text x="89.1" y="76.5">3</text>
<text x="93.6" y="72.9">1</text>
<text x="93.6" y="75.3">2</text>
<text x="93.6" y="77.7">3</text>
<text x="103.5" y="72.9">6</text>
<text x="103.6" y="75.3">7</text>
<text x="103.6" y="77.7">8</text>
<text x="108.2" y="74.1">7</text>
<text x="108.2" y="76.5">8</text>
<text x="153.5" y="74.1">2</text>
<text x="153.6" y="76.5">3</text>
<text x="158.1" y="72.9">1</text>
<text x="158.1" y="75.3">2</text>
<text x="158.1" y="77.7">3</text>
<text x="168.1" y="72.9">6</text>
<text x="168.1" y="75.3">7</text>
<text x="168.1" y="77.7">8</text>
<text x="172.6" y="74.1">7</text>
<text x="172.6" y="76.5">8</text>
<text x="218" y="74.1">2</text>
<text x="218.1" y="76.5">3</text>
<text x="222.5" y="72.9">1</text>
<text x="222.5" y="75.3">2</text>
<text x="222.5" y="77.7">3</text>
<text x="232.5" y="72.9">6</text>
<text x="232.5" y="75.3">7</text>
<text x="232.6" y="77.7">8</text>
<text x="237.1" y="74.1">7</text>
<text x="237.1" y="76.5">8</text>
<text x="24.5" y="78.9">4</text>
<text x="24.6" y="81.3">5</text>
<text x="29.1" y="80.1">4</text>
<text x="29.1" y="82.5">5</text>
<text x="39.1" y="80.1">9</text>
<text x="43.6" y="78.9">9</text>
<text x="89" y="78.9">4</text>
<text x="89.1" y="81.3">5</text>
<text x="93.6" y="80.1">4</text>
<text x="93.6" y="82.5">5</text>
<text x="103.6" y="80.1">9</text>
<text x="108.2" y="78.9">9</text>
<text x="153.5" y="78.9">4</text>
<text x="153.5" y="81.3">5</text>
<text x="158.1" y="80.1">4</text>
<text x="158.1" y="82.5">5</text>
<text x="168.1" y="80.1">9</text>
<text x="172.6" y="78.9">9</text>
<text x="218" y="78.9">4</text>
<text x="218" y="81.3">5</text>
<text x="222.5" y="80.1">4</text>
<text x="222.5" y="82.5">5</text>
<text x="232.5" y="80.1">9</text>
<text x="237.1" y="78.9">9</text>
<text x="4.1" y="86">B</text>
<text x="21.8" y="88.4">SH2</text>
<text x="21.9" y="86">SH1</text>
<text x="29.1" y="87.2">SHIELD</text>
<text x="29.1" y="89.6">SHIELD</text>
<text x="86.2" y="88.4">SH2</text>
<text x="86.4" y="86">SH1</text>
<text x="93.6" y="87.2">SHIELD</text>
<text x="93.6" y="89.6">SHIELD</text>
<text x="150.7" y="88.4">SH2</text>
<text x="150.9" y="86">SH1</text>
<text x="158.1" y="87.2">SHIELD</text>
<text x="158.1" y="89.6">SHIELD</text>
<text x="215.2" y="88.4">SH2</text>
<text x="215.4" y="86">SH1</text>
<text x="222.5" y="87.2">SHIELD</text>
<text x="222.5" y="89.6">SHIELD</text>
<text x="274" y="86">B</text>
<text x="14.3" y="101.6">D-Sub 9 Female Conector</text>
<text x="78.8" y="101.6">D-Sub 9 Female Conector</text>
<text x="143.3" y="101.6">D-Sub 9 Female Conector</text>
<text x="207.7" y="101.6">D-Sub 9 Female Conector</text>
<text x="100" y="119.5">2</text>
<text x="100.2" y="117.1">1</text>
<text x="104.6" y="115.9">1</text>
<text x="104.6" y="118.3">2</text>
<text x="164.5" y="119.5">2</text>
<text x="164.6" y="117.1">1</text>
<text x="169" y="115.9">1</text>
<text x="169" y="118.3">2</text>
<text x="24.5" y="124.2">2</text>
<text x="24.7" y="121.9">1</text>
<text x="29.1" y="123.1">1</text>
<text x="29.1" y="125.4">2</text>
<text x="39.1" y="123.1">6</text>
<text x="39.1" y="125.4">7</text>
<text x="43.6" y="121.9">6</text>
<text x="43.6" y="124.2">7</text>
<text x="84.3" y="125.4">MH2</text>
<text x="84.5" y="123.1">MH1</text>
<text x="92.4" y="124.2">MH1</text>
<text x="100" y="124.2">4</text>
<text x="100.1" y="121.9">3</text>
<text x="104.6" y="120.6">3</text>
<text x="104.6" y="123.1">4</text>
<text x="104.6" y="125.4">5</text>
<text x="148.8" y="125.4">MH2</text>
<text x="149" y="123.1">MH1</text>
<text x="156.9" y="124.2">MH1</text>
<text x="164.5" y="124.2">4</text>
<text x="164.5" y="121.9">3</text>
<text x="169" y="120.6">3</text>
<text x="169" y="123.1">4</text>
<text x="169" y="125.4">5</text>
<text x="218" y="124.2">2</text>
<text x="218.1" y="121.9">1</text>
<text x="222.5" y="123.1">1</text>
<text x="222.5" y="125.4">2</text>
<text x="232.5" y="123.1">6</text>
<text x="232.5" y="125.4">7</text>
<text x="237.1" y="121.9">6</text>
<text x="237.1" y="124.2">7</text>
<text x="4" y="131.4">C</text>
<text x="24.5" y="129">4</text>
<text x="24.6" y="131.4">5</text>
<text x="24.6" y="126.7">3</text>
<text x="29.1" y="127.8">3</text>
<text x="29.1" y="130.2">4</text>
<text x="39.1" y="130.2">9</text>
<text x="39.1" y="127.8">8</text>
<text x="43.6" y="126.7">8</text>
<text x="43.6" y="129">9</text>
<text x="92.4" y="126.7">MH2</text>
<text x="100" y="129">6</text>
<text x="100" y="131.4">7</text>
<text x="100" y="126.7">5</text>
<text x="104.6" y="127.8">6</text>
<text x="104.6" y="130.2">7</text>
<text x="156.9" y="126.7">MH2</text>
<text x="164.5" y="129">6</text>
<text x="164.5" y="131.4">7</text>
<text x="164.5" y="126.7">5</text>
<text x="169" y="127.8">6</text>
<text x="169" y="130.2">7</text>
<text x="218" y="129">4</text>
<text x="218" y="131.4">5</text>
<text x="218.1" y="126.7">3</text>
<text x="222.5" y="127.8">3</text>
<text x="222.5" y="130.2">4</text>
<text x="232.5" y="130.2">9</text>
<text x="232.6" y="127.8">8</text>
<text x="237.1" y="126.7">8</text>
<text x="237.1" y="129">9</text>
<text x="273.9" y="131.4">C</text>
<text x="21.9" y="136.2">SH1</text>
<text x="29.1" y="132.6">5</text>
<text x="29.1" y="137.4">SHIELD</text>
<text x="100" y="136.2">9</text>
<text x="100" y="133.8">8</text>
<text x="104.6" y="132.6">8</text>
<text x="104.6" y="135">9</text>
<text x="164.5" y="136.2">9</text>
<text x="164.5" y="133.8">8</text>
<text x="169" y="132.6">8</text>
<text x="169" y="135">9</text>
<text x="215.4" y="136.2">SH1</text>
<text x="222.5" y="132.6">5</text>
<text x="222.5" y="137.4">SHIELD</text>
<text x="21.8" y="138.6">SH2</text>
<text x="29.1" y="139.8">SHIELD</text>
<text x="215.2" y="138.6">SH2</text>
<text x="222.5" y="139.8">SHIELD</text>
<text x="4" y="176.8">D</text>
<text x="273.9" y="176.8">D</text>
<text x="163.5" y="182.8">Title:</text>
<text x="228.3" y="181.6">b105 electronic Systems Lab</text>
<text x="230" y="183.7">ETSI Telecomunicación, B-105</text>
<text x="163.5" y="187.5">Engineers: Jorge A. Estefanía</text>
<text x="163.5" y="191.1">Date: 14/08/2026</text>
<text x="183.9" y="191.1">Time: 11:54:37</text>
<text x="204.2" y="187.5">Revision:</text>
<text x="204.2" y="191.1">Sheet:</text>
<text x="211.6" y="191.1">4</text>
<text x="214.7" y="191.1">of</text>
<text x="214.7" y="187.5">1</text>
<text x="218.5" y="191.1">8</text>
<text x="226.1" y="186.1">Universidad Politécnica de Madrid</text>
<text x="236.6" y="188.5">Avda. Complutense, 30</text>
<text x="237.6" y="190.9">28040 Madrid - Spain</text>
<text x="35.9" y="197.1">1</text>
<text x="104.4" y="197.1">2</text>
<text x="163.5" y="193.5">File:</text>
<text x="169.5" y="193.5">C:\Users\Public\Documents\Altium\LINCE3_AOCS\DS9.SchDoc</text>
<text x="173.1" y="197.1">3</text>
<text x="241.7" y="197.1">4</text>
</g>
<g font-size="2.2" fill="#003a70">
<text x="52.5" y="58.5">1</text>
<text x="117" y="58.5">1</text>
<text x="181.5" y="58.5">1</text>
<text x="246" y="58.5">1</text>
<text x="52.5" y="61">2</text>
<text x="52.5" y="63.3">3</text>
<text x="52.5" y="65.7">4</text>
<text x="117" y="61">2</text>
<text x="117" y="63.3">3</text>
<text x="117" y="65.7">4</text>
<text x="181.5" y="61">2</text>
<text x="181.5" y="63.3">3</text>
<text x="181.5" y="65.7">4</text>
<text x="246" y="61">2</text>
<text x="246" y="63.3">3</text>
<text x="246" y="65.7">4</text>
<text x="52.5" y="68.1">5</text>
<text x="52.5" y="70.5">6</text>
<text x="117" y="68.1">5</text>
<text x="117" y="70.5">6</text>
<text x="181.5" y="68.1">5</text>
<text x="181.5" y="70.5">6</text>
<text x="246" y="68.1">5</text>
<text x="246" y="70.5">6</text>
<text x="52.5" y="72.9">7</text>
<text x="52.5" y="75.3">8</text>
<text x="52.5" y="77.7">9</text>
<text x="117" y="72.9">7</text>
<text x="117" y="75.3">8</text>
<text x="117" y="77.7">9</text>
<text x="181.5" y="72.9">7</text>
<text x="181.5" y="75.3">8</text>
<text x="181.5" y="77.7">9</text>
<text x="246" y="72.9">7</text>
<text x="246" y="75.3">8</text>
<text x="246" y="77.7">9</text>
<text x="52.5" y="108.7">1</text>
<text x="52.5" y="111.1">2</text>
<text x="52.5" y="113.5">3</text>
<text x="246" y="108.7">1</text>
<text x="246" y="111.1">2</text>
<text x="246" y="113.5">3</text>
<text x="52.5" y="115.9">4</text>
<text x="52.5" y="118.3">5</text>
<text x="115.8" y="117.1">1</text>
<text x="115.8" y="119.5">2</text>
<text x="180.3" y="117.1">1</text>
<text x="180.3" y="119.5">2</text>
<text x="246" y="115.9">4</text>
<text x="246" y="118.3">5</text>
<text x="52.5" y="120.6">6</text>
<text x="52.5" y="123.1">7</text>
<text x="52.5" y="125.4">8</text>
<text x="115.8" y="121.9">3</text>
<text x="115.8" y="124.2">4</text>
<text x="180.3" y="121.9">3</text>
<text x="180.3" y="124.2">4</text>
<text x="246" y="120.6">6</text>
<text x="246" y="123.1">7</text>
<text x="246" y="125.4">8</text>
<text x="52.5" y="127.8">9</text>
<text x="115.8" y="126.7">5</text>
<text x="115.8" y="129">6</text>
<text x="115.8" y="131.4">7</text>
<text x="180.3" y="126.7">5</text>
<text x="180.3" y="129">6</text>
<text x="180.3" y="131.4">7</text>
<text x="246" y="127.8">9</text>
<text x="115.8" y="133.8">8</text>
<text x="115.8" y="136.2">9</text>
<text x="180.3" y="133.8">8</text>
<text x="180.3" y="136.2">9</text>
</g>
<g font-size="2.2" fill="#000080">
<text x="57.3" y="61">DS9</text>
<text x="121.8" y="61">DS9</text>
<text x="186.3" y="61">DS9</text>
<text x="250.7" y="61">DS9</text>
<text x="26.2" y="69.3">J1</text>
<text x="90.7" y="69.3">J2</text>
<text x="155.2" y="69.3">J3</text>
<text x="219.7" y="69.3">J4</text>
<text x="26.2" y="93.2">D09S13A4GL00LF</text>
<text x="90.7" y="93.2">D09S13A4GL00LF</text>
<text x="155.2" y="93.2">D09S13A4GL00LF</text>
<text x="219.7" y="93.2">D09S13A4GL00LF</text>
<text x="57.3" y="111.1">DS9</text>
<text x="90.7" y="113.5">J6</text>
<text x="155.2" y="113.5">J7</text>
<text x="250.7" y="111.1">DS9</text>
<text x="26.2" y="119.5">J5</text>
<text x="120.6" y="119.5">DS9</text>
<text x="185" y="119.5">DS9</text>
<text x="219.7" y="119.5">J8</text>
<text x="26.2" y="143.3">D09S13A4GL00LF</text>
<text x="90.7" y="139.8">581-M09-213L461</text>
<text x="155.2" y="139.8">581-M09-213L461</text>
<text x="219.7" y="143.3">D09S13A4GL00LF</text>
</g>
<g font-size="2.2" fill="#800000">
<text x="63.2" y="68.1">DS9_J1</text>
<text x="127.7" y="68.1">DS9_J2</text>
<text x="192.2" y="68.1">DS9_J3</text>
<text x="256.7" y="68.1">DS9_J4</text>
<text x="17.9" y="96.8">GND</text>
<text x="82.4" y="96.8">GND</text>
<text x="146.9" y="96.8">GND</text>
<text x="211.4" y="96.8">GND</text>
<text x="63.2" y="118.3">DS9_J5</text>
<text x="256.7" y="118.3">DS9_J8</text>
<text x="126.5" y="126.7">DS9_J6</text>
<text x="191.1" y="126.7">DS9_J7</text>
<text x="81.2" y="132.6">GND</text>
<text x="145.8" y="132.6">GND</text>
<text x="17.9" y="146.9">GND</text>
<text x="211.4" y="146.9">GND</text>
</g>
</svg>
